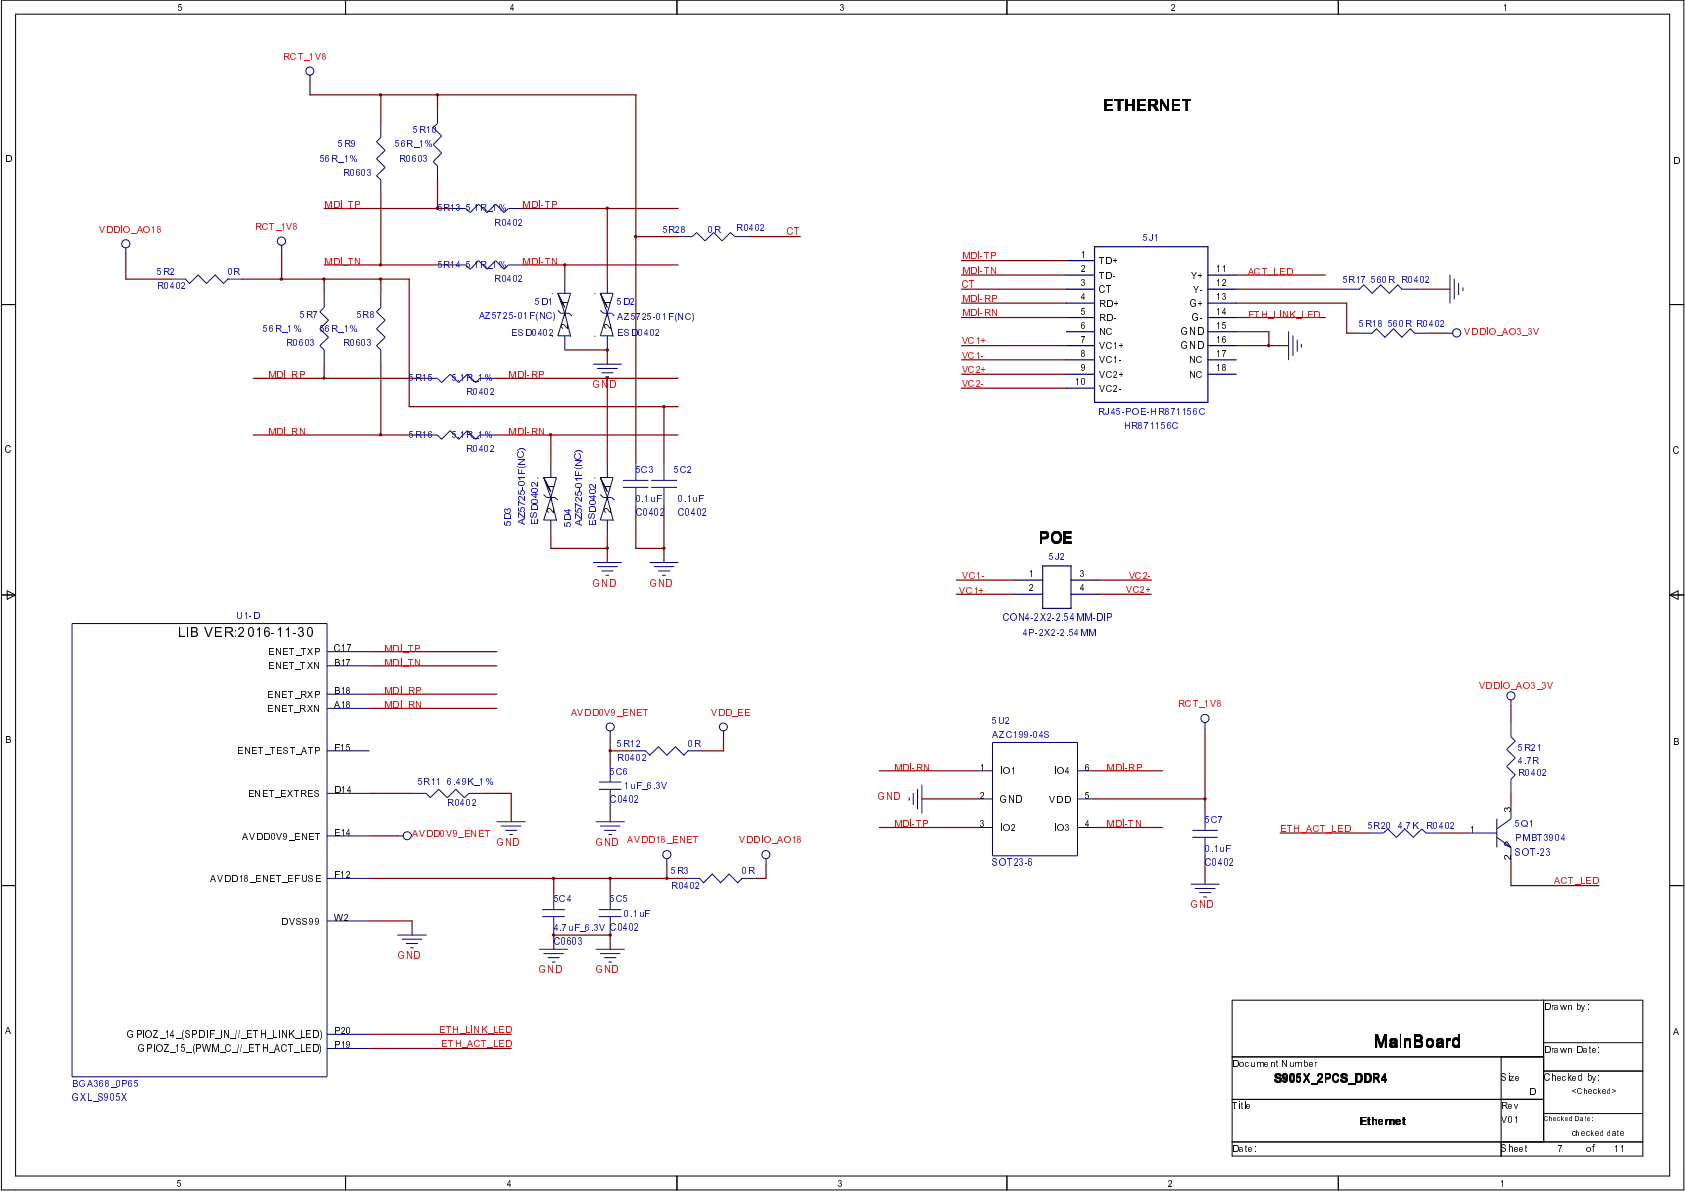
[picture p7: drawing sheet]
<svg xmlns="http://www.w3.org/2000/svg" width="297mm" height="210mm" viewBox="0 0 297 210" stroke-linecap="round" stroke-linejoin="round" font-family="sans-serif">
<g fill="none" stroke="#000080" stroke-width=".18">
<path d="M54.6 13.3v1M77.1 19.3v2.5l-.7 .7 1.4 1.5-1.4 1.5 1.4 1.5-1.4 1.5 .7 .8v2.4M67.1 21.8v2.4l-.7 .8 1.5 1.5-1.5 1.5 1.5 1.5-1.5 1.5 .7 .7v2.5M79.6 36.7h2.5l.8 .8 1.5-1.5 1.4 1.5 1.6-1.5 1.5 1.5 .7-.8h2.5M22.2 43.7v1M30.2 49.2h2.5l.7 .8 1.5-1.5 1.5 1.5 1.5-1.5 1.5 1.5 .8-.8h2.5M49.7 43.2v1M57.1 51.7v2.5l-.7 .7 1.5 1.5-1.5 1.6 1.5 1.4-1.5 1.5 .7 .8v2.5M67.1 51.7v2.5l-.7 .7 1.5 1.5-1.5 1.6 1.5 1.4-1.5 1.5 .7 .8v2.5M79.6 46.7h2.5l.8 .8 1.5-1.6 1.4 1.6 1.6-1.6 1.5 1.6 .7-.8h2.5M97.4 51.7h.1M97.4 59.2h.1"/>
<path d="M98.3 54.7l.5 .5h1.5l.5 .5M98.3 51.7h2.3l-1 3.5M98.3 51.7l1.3 3.5M98.3 51.7l1.3 2.5M99.6 55.2l1 4M99.6 49.2v2.5M99.6 55.2v.5M99.6 59.2v2.5M99.6 55.2l-1.3 4h2.3M100.6 59.2h.1M104.9 51.7h.1M104.9 59.2h.1"/>
<path d="M105.8 54.7l.5 .5h1.5l.5 .5M105.8 51.7h2.3l-1 3.5M105.8 51.7l1.3 3.5M105.8 51.7l1.3 2.5M107.1 55.2l-1.3 4h2.3M107.1 55.2l1 4M107.1 49.2v2.5M107.1 55.2v.5M107.1 59.2v2.5M108.1 59.2h.1M119.5 41.7h2.5l.8-.7 1.5 1.5 1.5-1.5 1.5 1.5 1.5-1.5 .7 .7h2.5M227.2 58.5v4.9"/>
<path d="M227.9 59.2v3.5M228.7 59.9v2M237.1 51h2.5l.8-.8 1.5 1.5 1.5-1.5 1.5 1.5 1.5-1.5 .7 .8h2.5M239.4 58.7h2.5l.8-.7 1.4 1.4 1.6-1.4 1.4 1.4 1.5-1.4 .8 .7h2.5M255.1 58.7h1M255.6 48.5v4.9M256.4 49.2v3.5M257.1 50v1.9M257.9 50.7v.5M74.6 76.7h2.5l.7 .7 1.6-1.5 1.5 1.5 1.5-1.5 1.5 1.5 .7-.7h2.5M74.6 66.7h2.5l.7 .7 1.6-1.4 1.5 1.4 1.5-1.4 1.5 1.4 .7-.7h2.5M104.6 64.2h5"/>
<path d="M105.3 64.9h3.5M106.1 65.7h2M106.8 66.4h.5M229.4 60.7v.5M94.8 84.2h.1M94.8 91.7h.1M95.8 87.2l.5 .5h1.5l.5 .4M95.8 84.2h2.3l-1 3.5M95.8 84.2l1.3 3.5M95.8 84.2l1.3 2.5M97.1 87.7l-1.3 4h2.3M97.1 87.7l1 4"/>
<path d="M97.1 81.7v2.5M97.1 87.7v.4M97.1 91.7v2.4M98.1 91.7h.1M104.6 99.1h5M104.9 84.2h.1M104.9 91.7h.1M105.3 99.9h3.5M105.8 87.2l.5 .5h1.5l.5 .4M105.8 84.2h2.3l-1 3.5M105.8 84.2l1.3 3.5M105.8 84.2l1.3 2.5"/>
<path d="M107.1 81.7v2.5M107.1 87.7v.4M107.1 91.7v2.4M107.1 87.7l1 4M107.1 87.7l-1.3 4h2.3M108.1 91.7h.1M109.8 85.9h4.5M109.8 84.7h4.5M112.1 81.7v3M112.1 85.9v3.3M114.6 99.1h4.9M114.8 85.9h4.5"/>
<path d="M114.8 84.7h4.5M115.3 99.9h3.5M117 81.7v3M117 85.9v3.3M12.7 109.9h45v79.9h-45zM57.7 117.3h7.4M57.7 114.9h7.4M106.1 100.6h2M106.8 101.4h.5M116.1 100.6h2M116.8 101.4h.5M57.7 139.8h7.4"/>
<path d="M57.7 124.8h7.4M57.7 122.3h7.4M57.7 132.3h7.4M72.6 139.8h2.5l.8 .8 1.4-1.5 1.6 1.5 1.4-1.5 1.6 1.5 .7-.8h2.5M105.6 139.1h4M105.6 137.8h4M107.6 128.9v.9M107.6 134.8v3M107.6 139.1v3.2M111.3 132.3h2.5l.8 .8 1.5-1.5 1.5 1.5 1.5-1.5 1.5 1.5 .7-.8h2.5M127.5 128.9v.9M161 139.8v2"/>
<path d="M161.8 139.1v3.5M162.5 138.3v5M172.5 135.8h2.5M175 130.9h14.9v19.9h-14.9zM189.9 135.8h2.6M212.4 127.3v1.1M266.4 123.4v1M266.4 127.3v2.5l.7 .8-1.5 1.5 1.5 1.5-1.5 1.5 1.5 1.5-.7 .7v2.5M57.7 147.3h7.4M57.7 154.8h7.4M70.1 147.3h1M87.6 144.8h5"/>
<path d="M88.3 145.6h3.5M89.1 146.3h2M89.9 147.1h.4M97.6 157.3v3M105.1 144.8h5M105.8 145.6h3.5M106.5 146.3h2.1M107.3 147.1h.5M107.6 157.3v3M117.6 151.3v1M120.8 154.8h2.5l.7 .8 1.6-1.5 1.4 1.5 1.5-1.5 1.5 1.5 .8-.8h2.5M135 151.3v1"/>
<path d="M160.3 140.6v.5M172.5 140.8h2.5M172.5 145.8h2.5M189.9 140.8h2.6M189.9 145.8h2.6M210 155.8h4.9M210.2 147.6h4.5M210.2 146.3h4.5M210.7 156.6h3.5M211.5 157.3h1.9M212.2 158.1h.5M212.4 143.3v3"/>
<path d="M212.4 147.6v3.2M241.4 146.8h2.5l.7-.7 1.6 1.5 1.4-1.5 1.5 1.5 1.6-1.5 .7 .7h2.5M258.9 146.8h5M263.9 147.6l2.5 1.8M263.9 144.3v5.1M265.6 148.3l.8 1.1-1.3-.6zM266.4 141.8v2.5l-2.5 1.8M266.4 149.4v2.4M57.7 162.3h7.4M70.1 164.8h5M70.9 165.5h3.5M71.6 166.3h2"/>
<path d="M72.4 167h.5M95.1 167.3h5M95.6 161.5h4M95.6 160.3h4M95.8 168.1h3.5M96.6 168.8h2M97.4 169.5h.4M97.6 161.5v3.3M105.1 167.3h5M105.6 161.5h4M105.6 160.3h4M105.8 168.1h3.5"/>
<path d="M106.5 168.8h2.1M107.3 169.5h.5M107.6 161.5v3.3M57.7 182.3h7.4M57.7 184.8h7.4"/>
<circle cx="54.6" cy="12.5" r=".71"/>
<circle cx="22.2" cy="43" r=".72"/>
<circle cx="49.6" cy="42.5" r=".72"/>
<circle cx="256.8" cy="58.7" r=".72"/>
<circle cx="107.6" cy="128.1" r=".71"/>
<circle cx="127.5" cy="128.1" r=".7"/>
<circle cx="212.4" cy="126.6" r=".72"/>
<circle cx="266.4" cy="122.6" r=".72"/>
<circle cx="71.8" cy="147.3" r=".71"/>
<circle cx="117.6" cy="150.6" r=".72"/>
<circle cx="135" cy="150.6" r=".71"/>
</g>
<g fill="none" stroke="#000080" stroke-width=".21">
<path d="M188 45.9h5M188 48.5h5M188 51h5M188 53.4h5M188 56h5M188 58.5h5M193 43.5h19.9v27.4h-19.9zM212.9 48.5h5M212.9 51h5M212.9 53.4h5M212.9 56h5M212.9 58.5h5"/>
<path d="M188 60.9h5M188 63.4h5M188 66h5M188 68.4h5M212.9 60.9h5M212.9 63.4h5M212.9 66h5M183.8 99.7h5v7.5h-5zM178.9 102.2h4.9M178.9 104.7h4.9M188.8 102.2h5M188.8 104.7h5"/>
</g>
<g fill="none" stroke="#800000" stroke-width=".21">
<path d="M54.6 14.3v2.4h57.5v65M67.1 16.7v5.1M77.1 16.7v2.6M57.1 36.7h22.5M67.1 34.2v12.5M77.1 31.7v5M92.1 36.7h27.4M107.1 36.7v12.5M22.2 44.7v4.5h8M42.7 49.2h29.4v22.5h47.4M49.7 44.2v5M57.1 49.2v2.5"/>
<path d="M57.1 46.7h22.5M67.1 49.2v2.5M92.1 46.7h27.4M99.6 46.7v2.5M112.1 41.7h7.4M132 41.7h9.1M169.5 45.9h18.5M169.5 48.5h18.5M169.5 51h18.5M169.5 53.4h18.5M169.5 56h18.5M217.9 48.5h15.7"/>
<path d="M217.9 51h19.2M217.9 53.4h19.5v5.3h2M217.9 56h15.7M217.9 58.5h5.8v2.4M249.6 51h6M251.9 58.7h3.2M44.7 66.7h29.9M44.7 76.7h29.9M57.1 64.2v2.5M67.1 64.2v12.5M87.1 66.7h32.4M87.1 76.7h32.4"/>
<path d="M97.1 76.7v5M99.6 61.7h7.5M107.1 61.7h.1M107.1 61.7v2.5M107.1 66.7v15M117 71.7v10M169.5 60.9h18.5M169.5 63.4h18.5M169.5 66h18.5M169.5 68.4h18.5M217.9 60.9h9.3M97.1 94.1v2.5h10"/>
<path d="M107.1 94.1v5M112.1 89.2v7.4h4.9M117 89.2v9.9M65.1 117.3h22.5M65.1 114.9h22.5M168.6 102.2h10.3M168.6 104.7h10.3M193.8 102.2h9.2M193.8 104.7h9.1M65.1 139.8h7.5M65.1 122.3h22.5M65.1 124.8h22.5"/>
<path d="M85.1 139.8h5v5M107.6 129.8v5M107.6 132.3h3.7M127.5 129.8v2.5h-3.7M155 135.8h17.5M192.5 135.8h12.4M212.4 128.4v14.9M266.4 124.4v2.9M266.4 139.8v2M65.1 154.8h55.7M65.1 147.3h5M97.6 154.8v2.5"/>
<path d="M107.6 142.3v2.5M107.6 154.8v2.5M117.6 152.3v2.5M135 152.3v2.5h-1.7M155 145.8h17.5M162.5 140.8h10M192.5 145.8h12.4M192.5 140.8h19.9M212.4 150.8v5M225.7 146.8h15.7M253.9 146.8h5M266.4 151.8v4.3h15.5"/>
<path d="M65.1 162.3h7.5v2.5M97.6 164.8h.1M97.6 164.8v2.5M97.6 164.8h10M107.6 164.8h.1M107.6 164.8v2.5M65.1 182.3h25M65.1 184.8h25"/>
</g>
<path d="M57 66.5h.2v.3h-.2z" fill-rule="evenodd" fill="#800000"/>
<path d="M57 66.5h.2v.3h-.2z" fill="none" stroke="#800000" stroke-width=".18"/>
<path d="M66.9 46.5h.3v.3h-.3z" fill-rule="evenodd" fill="#800000"/>
<path d="M66.9 46.5h.3v.3h-.3z" fill="none" stroke="#800000" stroke-width=".18"/>
<path d="M77 36.5h.2v.3h-.2z" fill-rule="evenodd" fill="#800000"/>
<path d="M77 36.5h.2v.3h-.2z" fill="none" stroke="#800000" stroke-width=".18"/>
<path d="M66.9 76.5h.3v.3h-.3z" fill-rule="evenodd" fill="#800000"/>
<path d="M66.9 76.5h.3v.3h-.3z" fill="none" stroke="#800000" stroke-width=".18"/>
<path d="M99.4 46.5h.3v.3h-.3z" fill-rule="evenodd" fill="#800000"/>
<path d="M99.4 46.5h.3v.3h-.3z" fill="none" stroke="#800000" stroke-width=".18"/>
<path d="M106.9 36.5h.3v.3h-.3z" fill-rule="evenodd" fill="#800000"/>
<path d="M106.9 36.5h.3v.3h-.3z" fill="none" stroke="#800000" stroke-width=".18"/>
<path d="M107.4 132.2h.3v.2h-.3z" fill-rule="evenodd" fill="#800000"/>
<path d="M107.4 132.2h.3v.2h-.3z" fill="none" stroke="#800000" stroke-width=".18"/>
<path d="M116.9 96.5h.3v.2h-.3z" fill-rule="evenodd" fill="#800000"/>
<path d="M116.9 96.5h.3v.2h-.3z" fill="none" stroke="#800000" stroke-width=".18"/>
<path d="M97.4 154.7h.3v.3h-.3z" fill-rule="evenodd" fill="#800000"/>
<path d="M97.4 154.7h.3v.3h-.3z" fill="none" stroke="#800000" stroke-width=".18"/>
<path d="M107.4 154.7h.3v.3h-.3z" fill-rule="evenodd" fill="#800000"/>
<path d="M107.4 154.7h.3v.3h-.3z" fill="none" stroke="#800000" stroke-width=".18"/>
<path d="M117.4 154.7h.3v.3h-.3z" fill-rule="evenodd" fill="#800000"/>
<path d="M117.4 154.7h.3v.3h-.3z" fill="none" stroke="#800000" stroke-width=".18"/>
<path d="M106.9 66.5h.3v.3h-.3z" fill-rule="evenodd" fill="#800000"/>
<path d="M106.9 66.5h.3v.3h-.3z" fill="none" stroke="#800000" stroke-width=".18"/>
<path d="M96.9 76.5h.3v.3h-.3z" fill-rule="evenodd" fill="#800000"/>
<path d="M96.9 76.5h.3v.3h-.3z" fill="none" stroke="#800000" stroke-width=".18"/>
<path d="M107.4 164.6h.3v.3h-.3z" fill-rule="evenodd" fill="#800000"/>
<path d="M107.4 164.6h.3v.3h-.3z" fill="none" stroke="#800000" stroke-width=".18"/>
<path d="M97.4 164.6h.3v.3h-.3z" fill-rule="evenodd" fill="#800000"/>
<path d="M97.4 164.6h.3v.3h-.3z" fill="none" stroke="#800000" stroke-width=".18"/>
<path d="M106.9 61.5h.3v.3h-.3z" fill-rule="evenodd" fill="#800000"/>
<path d="M106.9 61.5h.3v.3h-.3z" fill="none" stroke="#800000" stroke-width=".18"/>
<path d="M106.9 96.5h.3v.2h-.3z" fill-rule="evenodd" fill="#800000"/>
<path d="M106.9 96.5h.3v.2h-.3z" fill="none" stroke="#800000" stroke-width=".18"/>
<path d="M116.9 71.5h.3v.3h-.3z" fill-rule="evenodd" fill="#800000"/>
<path d="M116.9 71.5h.3v.3h-.3z" fill="none" stroke="#800000" stroke-width=".18"/>
<path d="M57 49h.2v.3h-.2z" fill-rule="evenodd" fill="#800000"/>
<path d="M57 49h.2v.3h-.2z" fill="none" stroke="#800000" stroke-width=".18"/>
<path d="M66.9 49h.3v.3h-.3z" fill-rule="evenodd" fill="#800000"/>
<path d="M66.9 49h.3v.3h-.3z" fill="none" stroke="#800000" stroke-width=".18"/>
<path d="M49.5 49h.2v.3h-.2z" fill-rule="evenodd" fill="#800000"/>
<path d="M49.5 49h.2v.3h-.2z" fill="none" stroke="#800000" stroke-width=".18"/>
<path d="M111.9 41.5h.3v.3h-.3z" fill-rule="evenodd" fill="#800000"/>
<path d="M111.9 41.5h.3v.3h-.3z" fill="none" stroke="#800000" stroke-width=".18"/>
<path d="M77 16.6h.2v.3h-.2z" fill-rule="evenodd" fill="#800000"/>
<path d="M77 16.6h.2v.3h-.2z" fill="none" stroke="#800000" stroke-width=".18"/>
<path d="M66.9 16.6h.3v.3h-.3z" fill-rule="evenodd" fill="#800000"/>
<path d="M66.9 16.6h.3v.3h-.3z" fill="none" stroke="#800000" stroke-width=".18"/>
<path d="M212.3 140.6h.3v.3h-.3z" fill-rule="evenodd" fill="#800000"/>
<path d="M212.3 140.6h.3v.3h-.3z" fill="none" stroke="#800000" stroke-width=".18"/>
<path d="M223.5 60.8h.3v.3h-.3z" fill-rule="evenodd" fill="#800000"/>
<path d="M223.5 60.8h.3v.3h-.3z" fill="none" stroke="#800000" stroke-width=".18"/>
<g fill="none" stroke="#000" stroke-width=".18">
<path d="M.3 0h296.5v209.7h-296.5zM2.7 2.5h291.6v204.8h-291.6zM60.9 0v2.5M119.3 0v2.5M177.5 0v2.5M235.9 0v2.5M.3 53.7h2.4M294.3 53.7h2.5M.3 104.9h2.4M1.3 104.1l1.4 .8-1.4 .7zM294.3 104.9h2.5M294.3 104.9l1.5-.8v1.5z"/>
<path d="M.3 156.1h2.4M294.3 156.1h2.5M217.2 176.3h72.4v27.5h-72.4zM272.1 176.3v25M217.2 193.8h54.9M217.2 186.3h54.9M264.6 186.3v17.5M272.1 188.8h17.5M272.1 183.8h17.5M272.1 196.3h17.5M60.9 207.3v2.4M119.3 207.3v2.4"/>
<path d="M177.5 207.3v2.4M217.2 201.3h72.4M235.9 207.3v2.4"/>
</g>
<text font-size="3.1" x="242.2" y="184.5">MainBoard</text>
<g font-size="2.8">
<text x="194.6" y="19.5">ETHERNET</text>
<text x="183.2" y="95.7">POE</text>
</g>
<text font-size="2.6" x="31.4" y="112.4">LIB VER:2016-11-30</text>
<g font-size="2.1">
<text x="224.7" y="190.8">S905X_2PCS_DDR4</text>
<text x="239.7" y="198.2">Ethernet</text>
</g>
<g font-size="1.8">
<text x="31.4" y="1.9">5</text>
<text x="89.8" y="1.9">4</text>
<text x="148" y="1.9">3</text>
<text x="206.5" y="1.9">2</text>
<text x="264.9" y="1.9">1</text>
<text x=".8" y="28.6">D</text>
<text x="294.9" y="28.9">D</text>
<text x="190.5" y="45.5">1</text>
<text x="190.5" y="48">2</text>
<text x="193.7" y="46.6">TD+</text>
<text x="214.4" y="48">11</text>
<text x="100.2" y="53.9">1</text>
<text x="107.7" y="53.9">1</text>
<text x="190.5" y="50.5">3</text>
<text x="190.5" y="53">4</text>
<text x="193.7" y="49.1">TD-</text>
<text x="193.7" y="51.6">CT</text>
<text x="210" y="49.1">Y+</text>
<text x="210.4" y="51.6">Y-</text>
<text x="214.4" y="50.5">12</text>
<text x="214.4" y="53">13</text>
<text x="100.2" y="58">2</text>
<text x="107.7" y="58">2</text>
<text x="190.5" y="55.5">5</text>
<text x="190.5" y="58">6</text>
<text x="193.7" y="54.1">RD+</text>
<text x="193.7" y="56.6">RD-</text>
<text x="193.7" y="59.1">NC</text>
<text x="208.2" y="59.1">GND</text>
<text x="209.8" y="54.1">G+</text>
<text x="210.2" y="56.6">G-</text>
<text x="214.4" y="55.5">14</text>
<text x="214.4" y="58">15</text>
<text x="190.5" y="60.4">7</text>
<text x="190.5" y="62.9">8</text>
<text x="190.5" y="65.4">9</text>
<text x="193.7" y="61.6">VC1+</text>
<text x="193.7" y="64.1">VC1-</text>
<text x="208.2" y="61.6">GND</text>
<text x="209.6" y="64.1">NC</text>
<text x="214.4" y="60.4">16</text>
<text x="214.4" y="62.9">17</text>
<text x="214.4" y="65.4">18</text>
<text x="189.5" y="67.9">10</text>
<text x="193.7" y="66.6">VC2+</text>
<text x="193.7" y="69">VC2-</text>
<text x="209.6" y="66.6">NC</text>
<text x=".8" y="79.8">C</text>
<text x="294.9" y="80.1">C</text>
<text x="97.7" y="86.4">1</text>
<text x="107.7" y="86.4">1</text>
<text x="181.4" y="101.7">1</text>
<text x="190.3" y="101.7">3</text>
<text x="181.4" y="104.2">2</text>
<text x="190.3" y="104.2">4</text>
<text x="47.2" y="118">ENET_TXN</text>
<text x="47.3" y="115.5">ENET_TXP</text>
<text x="58.9" y="117.3">B17</text>
<text x="58.9" y="114.9">C17</text>
<text x="47" y="125.5">ENET_RXN</text>
<text x="47.1" y="123">ENET_RXP</text>
<text x="58.9" y="124.8">A18</text>
<text x="58.9" y="122.3">B18</text>
<text x=".9" y="131">B</text>
<text x="295" y="131.2">B</text>
<text x="41.8" y="133">ENET_TEST_ATP</text>
<text x="58.9" y="132.3">F15</text>
<text x="172.8" y="135.8">1</text>
<text x="176.2" y="136.5">IO1</text>
<text x="185.8" y="136.5">IO4</text>
<text x="191.2" y="135.8">6</text>
<text x="43.6" y="140.5">ENET_EXTRES</text>
<text x="58.9" y="139.8">D14</text>
<text x="172.8" y="140.8">2</text>
<text x="176.2" y="141.4">GND</text>
<text x="185" y="141.4">VDD</text>
<text x="191.2" y="140.8">5</text>
<text x="266.4" y="143.1">3</text>
<text x="42.7" y="148">AVDD0V9_ENET</text>
<text x="58.9" y="147.3">E14</text>
<text x="172.8" y="145.8">3</text>
<text x="176.2" y="146.5">IO2</text>
<text x="185.8" y="146.5">IO3</text>
<text x="191.2" y="145.8">4</text>
<text x="259.2" y="146.8">1</text>
<text x="37.1" y="155.4">AVDD18_ENET_EFUSE</text>
<text x="58.9" y="154.8">F12</text>
<text x="266.4" y="151.6">2</text>
<text x="49.6" y="162.9">DVSS99</text>
<text x="58.9" y="162.3">W2</text>
<text x="272.1" y="178.1">Drawn by:</text>
<text x=".9" y="182.2">A</text>
<text x="22.5" y="182.9">GPIOZ_14_(SPDIF_IN_//_ETH_LINK_LED)</text>
<text x="24.3" y="185.4">GPIOZ_15_(PWM_C_//_ETH_ACT_LED)</text>
<text x="58.9" y="182.3">P20</text>
<text x="58.9" y="184.8">P19</text>
<text x="272.1" y="185.5">Drawn Date:</text>
<text x="295" y="182.4">A</text>
<text x="217.2" y="188">Document Number</text>
<text x="264.6" y="190.5">Size</text>
<text x="272.1" y="190.5">Checked by:</text>
<text x="217.2" y="195.5">Title</text>
<text x="264.6" y="198">V01</text>
<text x="264.6" y="195.5">Rev</text>
<text x="269.6" y="193">D</text>
<text x="217.2" y="203">Date:</text>
<text x="264.6" y="203">Sheet</text>
<text x="274.6" y="203">7</text>
<text x="279.6" y="203">of</text>
<text x="284.6" y="203">11</text>
<text x="31.2" y="209.1">5</text>
<text x="89.4" y="209.1">4</text>
<text x="147.8" y="209.1">3</text>
<text x="205.9" y="209.1">2</text>
<text x="264.4" y="209.1">1</text>
</g>
<g font-size="1.8" fill="#f00">
<text x="49.9" y="10.5">RCT_1V8</text>
<text x="17.4" y="41">VDDIO_AO18</text>
<text x="44.9" y="40.5">RCT_1V8</text>
<text x="57.1" y="36.7">MDI_TP</text>
<text x="92.1" y="36.7">MDI-TP</text>
<text x="138.7" y="41.4">CT</text>
<text x="57.1" y="46.7">MDI_TN</text>
<text x="92.1" y="46.7">MDI-TN</text>
<text x="169.5" y="45.7">MDI-TP</text>
<text x="169.5" y="48.2">MDI-TN</text>
<text x="169.5" y="53.2">MDI-RP</text>
<text x="169.5" y="50.7">CT</text>
<text x="219.9" y="48.5">ACT_LED</text>
<text x="169.5" y="55.7">MDI-RN</text>
<text x="219.9" y="56">ETH_LINK_LED</text>
<text x="258.1" y="59">VDDIO_AO3_3V</text>
<text x="169.5" y="60.7">VC1+</text>
<text x="169.5" y="63.2">VC1-</text>
<text x="169.5" y="65.7">VC2+</text>
<text x="47.2" y="66.7">MDI_RP</text>
<text x="89.6" y="66.7">MDI-RP</text>
<text x="104.6" y="68.4">GND</text>
<text x="169.5" y="68.2">VC2-</text>
<text x="47.2" y="76.7">MDI_RN</text>
<text x="89.6" y="76.7">MDI-RN</text>
<text x="169.5" y="102">VC1-</text>
<text x="199" y="102">VC2-</text>
<text x="104.6" y="103.4">GND</text>
<text x="114.6" y="103.4">GND</text>
<text x="169.1" y="104.7">VC1+</text>
<text x="198.5" y="104.5">VC2+</text>
<text x="67.6" y="117.3">MDI_TN</text>
<text x="67.6" y="114.9">MDI_TP</text>
<text x="67.6" y="122.3">MDI_RP</text>
<text x="67.6" y="124.8">MDI_RN</text>
<text x="207.7" y="124.6">RCT_1V8</text>
<text x="260.6" y="121.4">VDDIO_AO3_3V</text>
<text x="100.6" y="126.1">AVDD0V9_ENET</text>
<text x="125.3" y="126.1">VDD_EE</text>
<text x="157.5" y="135.8">MDI-RN</text>
<text x="195" y="135.8">MDI-RP</text>
<text x="154.8" y="141.1">GND</text>
<text x="72.6" y="147.6">AVDD0V9_ENET</text>
<text x="87.6" y="149.1">GND</text>
<text x="105.1" y="149.1">GND</text>
<text x="110.6" y="148.6">AVDD18_ENET</text>
<text x="130.3" y="148.6">VDDIO_AO18</text>
<text x="157.5" y="145.8">MDI-TP</text>
<text x="195" y="145.8">MDI-TN</text>
<text x="225.7" y="146.6">ETH_ACT_LED</text>
<text x="274" y="155.8">ACT_LED</text>
<text x="210" y="160.1">GND</text>
<text x="70.1" y="169">GND</text>
<text x="95.1" y="171.5">GND</text>
<text x="105.1" y="171.5">GND</text>
<text x="77.4" y="182">ETH_LINK_LED</text>
<text x="77.8" y="184.5">ETH_ACT_LED</text>
</g>
<g font-size="1.8" fill="#00f">
<text x="72.9" y="23.5">5R10</text>
<text x="56.4" y="28.5">56R_1%</text>
<text x="59.6" y="26">5R9</text>
<text x="69.6" y="26">56R_1%</text>
<text x="70.4" y="28.5">R0603</text>
<text x="60.4" y="31">R0603</text>
<text x="77.1" y="37.3">5R13</text>
<text x="82.1" y="37.3">5.1R_1%</text>
<text x="87.1" y="39.8">R0402</text>
<text x="116.8" y="41">5R28</text>
<text x="124.8" y="41">0R</text>
<text x="129.8" y="40.7">R0402</text>
<text x="77.1" y="47.2">5R14</text>
<text x="82.1" y="47.2">5.1R_1%</text>
<text x="201.5" y="42.5">5J1</text>
<text x="27.7" y="48.5">5R2</text>
<text x="27.7" y="51">R0402</text>
<text x="40.2" y="48.5">0R</text>
<text x="87.1" y="49.7">R0402</text>
<text x="94.4" y="53.7">5D1</text>
<text x="108.8" y="53.7">5D2</text>
<text x="236.7" y="50">5R17</text>
<text x="241.7" y="50">560R R0402</text>
<text x="46.4" y="58.5">56R_1%</text>
<text x="52.9" y="56">5R7</text>
<text x="56.4" y="58.5">56R_1%</text>
<text x="62.9" y="56">5R8</text>
<text x="84.4" y="56.2">AZ5725-01F(NC)</text>
<text x="90.1" y="59.2">ESD0402</text>
<text x="108.8" y="59.2">ESD0402</text>
<text x="108.8" y="56.4">AZ5725-01F(NC)</text>
<text x="239.6" y="57.7">5R18</text>
<text x="244.6" y="57.7">560R R0402</text>
<text x="50.4" y="60.9">R0603</text>
<text x="60.4" y="60.9">R0603</text>
<text x="72.1" y="67.2">5R15</text>
<text x="79.6" y="67.2">5.1R_1%</text>
<text x="82.1" y="69.7">R0402</text>
<text x="72.1" y="77.2">5R16</text>
<text x="79.6" y="77.2">5.1R_1%</text>
<text x="193.6" y="73.2">RJ45-POE-HR871156C</text>
<text x="198.1" y="75.7">HR871156C</text>
<text x="82.1" y="79.7">R0402</text>
<text x="92.6" y="83.7">F</text>
<text x="92.6" y="82.6">(</text>
<text x="92.6" y="82">N</text>
<text x="92.6" y="80.8">C</text>
<text x="92.6" y="79.5">)</text>
<text x="102.6" y="84">F</text>
<text x="102.6" y="82.9">(</text>
<text x="102.6" y="82.3">N</text>
<text x="102.6" y="81">C</text>
<text x="102.6" y="79.8">)</text>
<text x="112.1" y="83.4">5C3</text>
<text x="118.8" y="83.4">5C2</text>
<text x="92.6" y="89.2">70</text>
<text x="92.6" y="88.2">24</text>
<text x="92.6" y="87.2">50</text>
<text x="92.6" y="86.3">-</text>
<text x="92.6" y="85.7">02</text>
<text x="92.6" y="84.7">1</text>
<text x="102.6" y="89.5">70</text>
<text x="102.6" y="88.5">24</text>
<text x="102.6" y="87.5">50</text>
<text x="102.6" y="86.5">-</text>
<text x="102.6" y="85.9">02</text>
<text x="102.6" y="85">1</text>
<text x="112.1" y="88.4">0.1uF</text>
<text x="119.5" y="88.4">0.1uF</text>
<text x="90.1" y="92.6">5AE</text>
<text x="90.1" y="91.7">DZS</text>
<text x="90.1" y="90.4">35D2</text>
<text x="100.6" y="92.8">5AE</text>
<text x="100.6" y="91.9">DZS</text>
<text x="100.6" y="90.6">45D2</text>
<text x="112.1" y="90.9">C0402</text>
<text x="119.5" y="90.9">C0402</text>
<text x="184.9" y="98.7">5J2</text>
<text x="41.7" y="109.1">U1-D</text>
<text x="176.7" y="109.5">CON4-2X2-2.54MM-DIP</text>
<text x="180.3" y="112.1">4P-2X2-2.54MM</text>
<text x="108.8" y="131.6">5R12</text>
<text x="121.3" y="131.6">0R</text>
<text x="175" y="127.6">5U2</text>
<text x="175" y="130.1">AZC199-04S</text>
<text x="107.6" y="136.6">5C6</text>
<text x="108.8" y="134.1">R0402</text>
<text x="267.6" y="132.3">5R21</text>
<text x="267.6" y="136.8">R0402</text>
<text x="267.6" y="134.6">4.7R</text>
<text x="73.6" y="138.3">5R11</text>
<text x="78.9" y="142.1">R0402</text>
<text x="78.9" y="138.3">6.49K_1%</text>
<text x="107.6" y="141.6">C0402</text>
<text x="110.1" y="139.1">1uF_6.3V</text>
<text x="212.4" y="145.1">5C7</text>
<text x="241.1" y="146.1">5R20</text>
<text x="246.4" y="146.1">4.7K</text>
<text x="251.4" y="146.1">R0402</text>
<text x="267.1" y="145.8">5Q1</text>
<text x="267.1" y="148.3">PMBT3904</text>
<text x="118.3" y="154.1">5R3</text>
<text x="130.8" y="154.1">0R</text>
<text x="175" y="152.6">SOT23-6</text>
<text x="212.4" y="152.6">C0402</text>
<text x="212.4" y="150.1">0.1uF</text>
<text x="267.1" y="150.8">SOT-23</text>
<text x="97.6" y="159">5C4</text>
<text x="107.6" y="159">5C5</text>
<text x="110.1" y="161.5">0.1uF</text>
<text x="118.3" y="156.6">R0402</text>
<text x="97.6" y="166.5">C0603</text>
<text x="97.6" y="164.1">4.7uF_6.3V</text>
<text x="107.6" y="164.1">C0402</text>
<text x="12.7" y="191.5">BGA368_0P65</text>
<text x="12.7" y="194">GXL_S905X</text>
</g>
<g font-size="1.5">
<text x="277.1" y="192.8">&lt;Checked&gt;</text>
<text x="277.1" y="200.3">checked date</text>
</g>
<text font-size="1.3" x="272.1" y="197.5">Checked Date:</text>
</svg>
